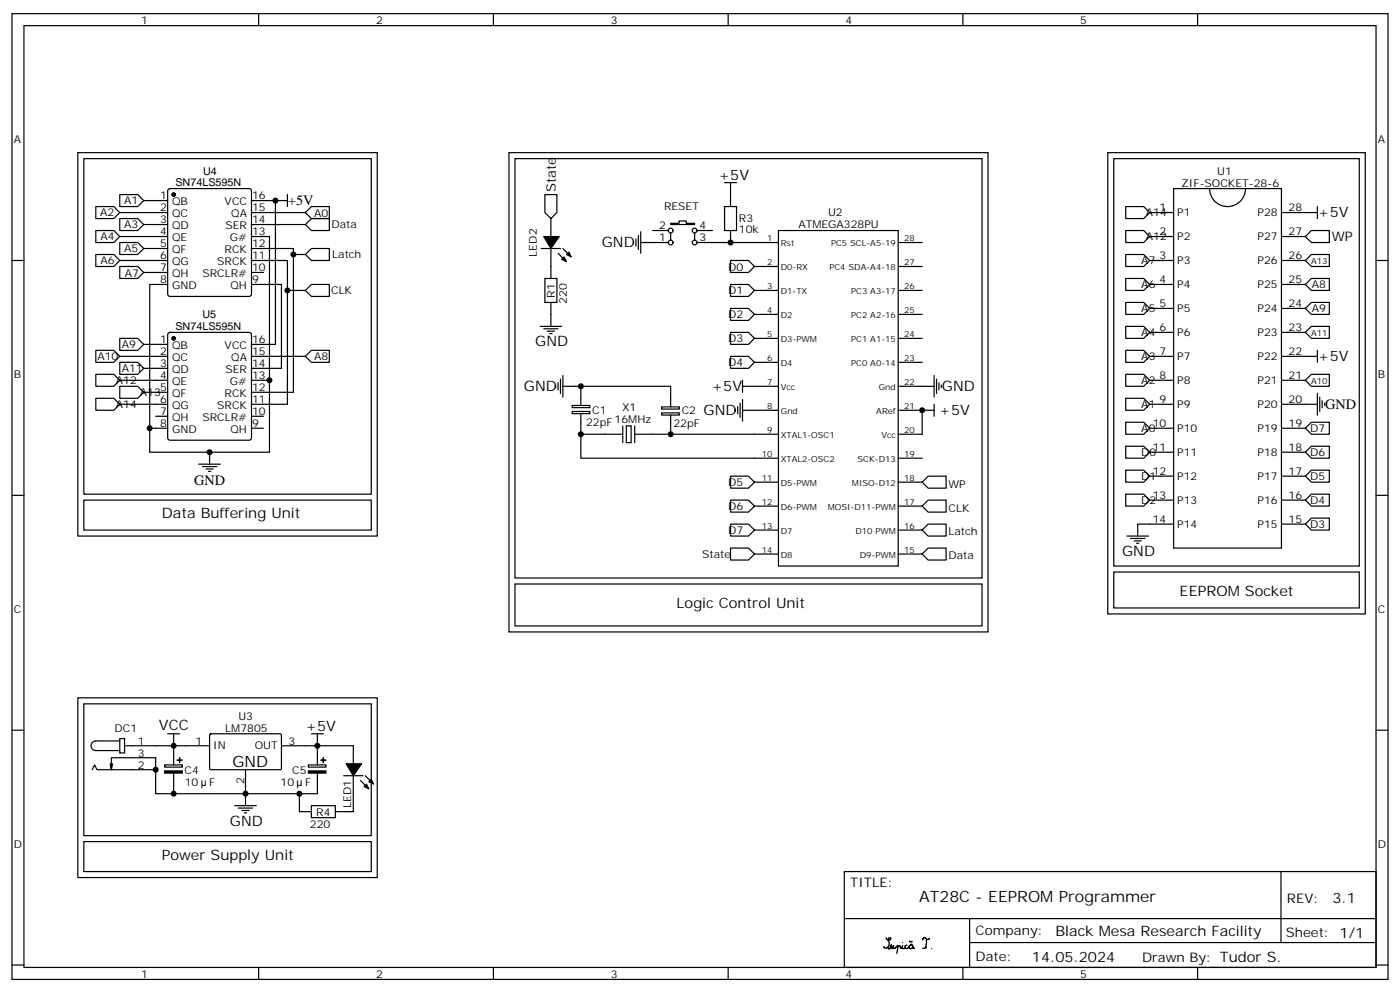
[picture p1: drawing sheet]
<svg xmlns="http://www.w3.org/2000/svg" width="412mm" height="292mm" viewBox="0 0 412 292" stroke-linecap="round" stroke-linejoin="round" font-family="sans-serif">
<g fill="none" stroke="#000" stroke-width=".35">
<path d="M3.5 4h405.4v284.4h-405.4zM7.1 7.5h398.2v277.3h-398.2zM76.2 4v3.5M145.3 4v3.5M214.5 4v3.5M283.6 4v3.5M352.8 4v3.5M22.9 44.9h88.2v112.9h-88.2zM24.7 46.7h84.7v98.8h-84.7zM35.3 57.3h5.3l1.7 1.8-1.7 1.7h-5.3zM42.3 59.1h7.1M49.6 55.7l.5-.2h23.3l.5 .2 .2 .5v30.4l-.3 .5-.4 .2h-23.3l-.5-.3-.2-.4v-30.4z"/>
<path d="M74.1 59.1h7v42.3h-7M81.1 59.1h3.6M84.7 57.3v3.5M149.9 44.9h141.1v141.2h-141.1zM151.7 46.7h137.6v123.5h-137.6zM160.5 57.3h3.5v5.3l-1.7 1.7-1.8-1.7zM213.4 53.8h3.6M215.2 53.8v7M326.3 44.9h75.9v135.9h-75.9zM328.1 46.7h72.3v120h-72.3zM345.7 55.5h31.8v105.9h-31.8zM356.3 55.5a5.3 5.3 0 0 0 5.3 5.3 5.3 5.3 0 0 0 5.3-5.3"/>
<path d="M3.5 76.7h3.6M28.2 60.8h5.3l1.8 1.8-1.8 1.7h-5.3zM28.2 67.9h5.3l1.8 1.7-1.8 1.8h-5.3zM28.2 74.9h5.3l1.8 1.8-1.8 1.8h-5.3zM35.3 64.3h5.3l1.7 1.8-1.7 1.8h-5.3zM35.3 71.4h5.3l1.7 1.8-1.7 1.7h-5.3zM35.3 78.5h5.3l1.7 1.7-1.7 1.8h-5.3zM35.3 76.7h14.1M35.3 62.6h14.1M35.3 69.6h14.1M42.3 66.1h7.1M42.3 73.2h7.1"/>
<path d="M74.1 76.7h10.6v42.3h-10.6M74.1 73.2h12.3v42.3h-12.3M74.1 69.6h5.3v42.4M74.1 62.6h15.9M74.1 66.1h15.9M86.4 74.9h3.6M90 66.1l1.7-1.8h5.3v3.6h-5.3zM90 62.6l1.7-1.8h5.3v3.5h-5.3zM90 74.9l1.7-1.7h5.3v3.5h-5.3zM162.3 64.3v5.3M162.3 73.2v8.8M186.6 71v.8"/>
<path d="M187.3 70.3v2.2M188 69.3v4.2M188.7 71.4h8.1M188.7 68.2v6.4M192.3 67.9h4.5M197.6 65.8h2.4v-.7h2.1v.7h2.5v.3h-7zM197.6 68.6v2.1M204.6 68.6v2.1M205.3 71.4h24M205.3 67.9h4.6M213.4 60.8h3.6v7.1h-3.6zM215.2 76.7h5.3l1.7 1.8-1.7 1.7h-5.3z"/>
<path d="M215.2 67.9v3.5M222.2 78.5h7.1M229.3 67.9h35.3v98.8h-35.3zM264.6 71.4h7M264.6 78.5h7M331.6 67.9h5.3l1.8 1.7-1.8 1.8h-5.3zM331.6 74.9h5.3l1.8 1.8-1.8 1.8h-5.3zM331.6 60.8h5.3l1.8 1.8-1.8 1.7h-5.3zM338.7 76.7h7M338.7 62.6h7M338.7 69.6h7M377.5 76.7h7"/>
<path d="M377.5 62.6h10.6M377.5 69.6h7M384.5 69.6l1.8-1.7h5.3v3.5h-5.3zM384.5 76.7l1.8-1.8h5.3v3.6h-5.3zM388.1 60.8v3.5M405.3 76.7h3.6M35.3 99.6h5.3l1.7 1.8-1.7 1.8h-5.3zM42.3 80.2h7.1M49.4 83.7h-5.3v49.4h35.3v-21.1h-5.3M49.6 98.1l.5-.2h23.3l.5 .2 .2 .5v30.3l-.3 .5-.4 .2h-23.3l-.5-.2-.2-.5v-30.3zM74.1 83.7h8.8v24.7h-8.8M74.1 80.2h3.5"/>
<path d="M84.7 85.5h5.3M90 85.5l1.7-1.8h5.3v3.6h-5.3zM159.1 96.1h6.4M160.2 96.8h4.2M160.5 82h3.5v7h-3.5zM161.2 97.5h2.1M161.9 98.2h.7M162.3 89v7.1M215.2 83.7h5.3l1.7 1.8-1.7 1.8h-5.3zM215.2 90.8h5.3l1.7 1.8-1.7 1.7h-5.3zM215.2 97.9h5.3l1.7 1.7-1.7 1.8h-5.3zM222.2 85.5h7.1"/>
<path d="M222.2 92.6h7.1M222.2 99.6h7.1M264.6 85.5h7M264.6 92.6h7M264.6 99.6h7M331.6 82h5.3l1.8 1.7-1.8 1.8h-5.3zM331.6 89h5.3l1.8 1.8-1.8 1.8h-5.3zM331.6 96.1h5.3l1.8 1.8-1.8 1.7h-5.3zM338.7 83.7h7M338.7 90.8h7M338.7 97.9h7M377.5 83.7h7"/>
<path d="M377.5 90.8h7M377.5 97.9h7M384.5 97.9l1.8-1.8h5.3v3.5h-5.3zM384.5 90.8l1.8-1.8h5.3v3.6h-5.3zM384.5 83.7l1.8-1.7h5.3v3.5h-5.3zM28.2 103.2h5.3l1.8 1.7-1.8 1.8h-5.3zM28.2 110.2h5.3l1.8 1.8-1.8 1.7h-5.3zM28.2 117.3h5.3l1.8 1.7-1.8 1.8h-5.3zM35.3 106.7h5.3l1.7 1.7-1.7 1.8h-5.3zM35.3 113.7h5.3l1.7 1.8-1.7 1.8h-5.3zM35.3 104.9h14.1M35.3 112h14.1"/>
<path d="M35.3 119h14.1M42.3 101.4h7.1M42.3 108.4h7.1M42.3 115.5h7.1M74.1 104.9h15.9M91.7 103.2h5.3v3.5h-5.3l-1.7-1.8zM163.7 113.4v.7M164.4 112.7v2.1M165.1 111.6v4.3M165.8 113.7h31.8v6M165.8 110.6v6.3M168.6 119.4h5.1v.6h-5.1z"/>
<path d="M171.1 113.7v5.7M194.9 119.8h5.2v.6h-5.2zM215.2 104.9h5.3l1.7 1.8-1.7 1.7h-5.3zM217.3 119.7v2.1M218 118.7v4.2M218.7 113.7h10.6M218.7 112v3.5M218.7 117.6v6.4M222.2 106.7h7.1M264.6 106.7h7M264.6 113.7h10.6M275.2 110.6v6.3"/>
<path d="M275.2 119v3.6M275.9 111.6v4.3M276.6 112.7v2.1M277.3 113.4v.7M331.6 103.2h5.3l1.8 1.7-1.8 1.8h-5.3zM331.6 110.2h5.3l1.8 1.8-1.8 1.7h-5.3zM331.6 117.3h5.3l1.8 1.7-1.8 1.8h-5.3zM338.7 104.9h7M338.7 112h7M338.7 119h7M377.5 104.9h10.6M377.5 112h7"/>
<path d="M377.5 119h10.6M384.5 112l1.8-1.8h5.3v3.5h-5.3zM388.1 103.2v3.5M388.1 115.9v6.3M388.8 116.9v4.2M389.5 118v2.1M390.2 118.7v.7M44.1 126.1h5.3M45.9 122.6h3.5M58.6 136.7h6.3M59.6 137.4h4.3M60.7 138.1h2.1"/>
<path d="M61.4 138.8h.7M61.7 133.1v3.6M74.1 126.1h3.5M74.1 122.6h3.5M168.6 121.1h5.1v.7h-5.1zM171.1 121.8v6M183.4 127.8h-12.3v7.1h58.2M183.4 125.4v4.9M184.5 125.4h1.4v4.9h-1.4zM187 127.8h42.3M187 125.4v4.9M194.9 121.6h5.2v.6h-5.2z"/>
<path d="M197.6 122.2v5.6M216.6 120.4v.7M218.7 120.8h10.6M264.6 120.8h10.6M264.6 134.9h7M271.6 120.8v7h-7M331.6 124.3h5.3l1.8 1.8-1.8 1.7h-5.3zM331.6 131.4h5.3l1.8 1.7-1.8 1.8h-5.3zM331.6 138.4h5.3l1.8 1.8-1.8 1.8h-5.3zM338.7 126.1h7M338.7 133.1h7M377.5 126.1h7"/>
<path d="M377.5 133.1h7M384.5 133.1l1.8-1.7h5.3v3.5h-5.3zM384.5 126.1l1.8-1.8h5.3v3.5h-5.3zM3.5 145.8h3.6M24.7 147.2h84.7v8.9h-84.7zM215.2 140.2h5.3l1.7 1.8-1.7 1.7h-5.3zM215.2 147.2h5.3l1.7 1.8-1.7 1.8h-5.3zM215.2 154.3h5.3l1.7 1.8-1.7 1.7h-5.3zM222.2 142h7.1M222.2 149h7.1M222.2 156.1h7.1M264.6 142h7"/>
<path d="M264.6 149h7M264.6 156.1h7M271.6 142l1.8-1.8h5.3v3.5h-5.3zM271.6 149l1.8-1.8h5.3v3.6h-5.3zM271.6 156.1l1.8-1.8h5.3v3.5h-5.3zM331.6 145.5h5.3l1.8 1.7-1.8 1.8h-5.3zM332 157.8h6.3M333 158.5h4.3M334.1 159.2h2.1M334.8 159.9h.7M338.7 140.2h7M338.7 147.2h7"/>
<path d="M345.7 154.3h-10.6v3.5M377.5 140.2h7M377.5 147.2h7M377.5 154.3h7M384.5 154.3l1.8-1.8h5.3v3.6h-5.3zM384.5 147.2l1.8-1.7h5.3v3.5h-5.3zM384.5 140.2l1.8-1.8h5.3v3.6h-5.3zM405.3 145.8h3.6M151.7 171.9h137.6v12.4h-137.6zM215.2 161.4h5.3l1.7 1.7-1.7 1.8h-5.3zM222.2 163.1h7.1M264.6 163.1h7"/>
<path d="M271.6 163.1l1.8-1.7h5.3v3.5h-5.3zM328.1 168.4h72.3v10.6h-72.3zM3.5 215h3.6M22.9 205.5h88.2v52.9h-88.2zM24.7 207.2h84.7v38.8h-84.7zM35.3 217.5h1.4v4.2h-1.4zM35.3 218.2h-7.1a1.41 1.41 0 0 0-1.4 1.4 1.41 1.41 0 0 0 1.4 1.4h7.1M36.7 219.6h25M49.4 216h3.5M51.2 216v9.2M61.8 216.2l.3-.2 20.6 .1 .2 .3-.1 10-.3 .2h-20.6l-.2-.3zM82.9 219.6h21.2v5.3"/>
<path d="M91.7 216h3.5M93.5 216v9.2M405.3 215h3.6M27.2 226.6l.7-1.4 .7 1.4h17.3M32.5 224.9l.3 1.7v-3.5h13.1v3.5M33.2 224.9l-.4 1.7M45.9 226.6v7.1h47.6v-6M48.5 225.2h5.2v.6h-5.2zM51.2 227.7v6M69.1 237.2h6.4M70.2 237.9h4.2M71.3 238.6h2.1"/>
<path d="M72 239.3h.7M72.3 226.6v10.6M88.2 233.7v5.3h3.5M90.8 225.2h5.2v.6h-5.2zM91.7 237.2h7.1v3.5h-7.1zM104.1 228.4v10.6h-5.3M24.7 247.8h84.7v8.8h-84.7zM248.7 256.6h156.6v28.2h-156.6zM377.3 256.6v20.9M248.7 270.5h156.5M261.1 276v.5l.4 .3h.5l.4-.3v-.4l-.7 .1 .2 1.4-.2 1.1-1 .5-.4-.5M261.6 278.8l.1 .6h.3l.6-1.3-.1 1h.4l.4-.7-.3 .9h.6l.9-1-.3 2.4"/>
<path d="M264.4 278.6l.7-.1 .1 .7h.4l.3-.7v.8l.5-.2M265.8 277.5h.1M267.2 278.3l-.6 .3v.6l.8 .1 .6-.9M267.9 277l.2 .3h.5l.1-.2M268.7 278l-.5 .1-.3 .5 .1 .7h.5l.3-.3v-.6l-.3-.2M268.9 278.4l.1 .6 .4 .2M272.7 278.7l.2 .4M272.9 276.9l-.2 2.1-.9 .2M273.8 276.2l-.2 .4h-.6l-.5-.6h-.3l-.4 .7M274.5 279.3h.1M285.6 277.5h119.6M285.6 270.5v14.1"/>
<path d="M3.5 284.1h3.6M76.2 284.8v3.6M145.3 284.8v3.6M214.5 284.8v3.6M283.6 284.8v3.6M352.8 284.8v3.6M405.3 284.1h3.6"/>
<circle cx="197.6" cy="71.4" r=".71"/>
<circle cx="197.6" cy="67.9" r=".71"/>
<circle cx="204.6" cy="67.9" r=".71"/>
<circle cx="204.6" cy="71.4" r=".71"/>
</g>
<g fill="#000" stroke="#000" stroke-width=".35">
<path d="M160.2 69.6h4.5l-2.4 3.6zM164.4 74.6l1.4 1.4zM159.5 73.2h5.6zM165.8 73.2l1.4 1.4zM165.5 76.3l.7-.7 .7 1.4zM167.6 74.2l.7 1.4-1.4-.7zM48.5 227h5.2v.6h-5.2zM52.2 223.8h1.4zM52.9 223.1v1.4zM90.8 227h5.2v.6h-5.2zM94.5 223.8h1.5zM95.2 223.1v1.4z"/>
<path d="M102 224.9h4.5l-2.4 3.5zM106.2 229.8l1.4 1.4zM101.2 228.4h5.7zM107.6 228.4l1.4 1.4zM107.9 230.9l.8 1.4-1.5-.7zM108.7 230.2l.7-.8 .7 1.5z"/>
<circle cx="51.2" cy="57.3" r=".53"/>
<circle cx="51.2" cy="99.6" r=".53"/>
</g>
<g fill="#000">
<circle cx="81.1" cy="59.1" r=".88"/>
<circle cx="86.4" cy="74.9" r=".88"/>
<circle cx="215.2" cy="71.4" r=".88"/>
<circle cx="84.7" cy="85.5" r=".88"/>
<circle cx="79.4" cy="112" r=".88"/>
<circle cx="171.1" cy="113.7" r=".88"/>
<circle cx="44.1" cy="126.1" r=".88"/>
<circle cx="61.7" cy="133.1" r=".88"/>
<circle cx="171.1" cy="127.8" r=".88"/>
<circle cx="197.6" cy="127.8" r=".88"/>
<circle cx="271.6" cy="120.8" r=".88"/>
<circle cx="51.2" cy="219.6" r=".88"/>
<circle cx="93.5" cy="219.6" r=".88"/>
<circle cx="45.9" cy="226.6" r=".88"/>
<circle cx="51.2" cy="233.7" r=".88"/>
<circle cx="72.3" cy="233.7" r=".88"/>
<circle cx="88.2" cy="233.7" r=".88"/>
</g>
<g font-size="4.6">
<text x="68.4" y="225.9">GND</text>
<text x="270.8" y="265.6">AT28C - EEPROM Programmer</text>
</g>
<g font-size="4.2">
<text x="211.7" y="53.1">+5V</text>
<text x="84.8" y="60.5">+5V</text>
<text x="388.2" y="64">+5V</text>
<text x="177.3" y="72.8">GND</text>
<text x="157.7" y="101.7">GND</text>
<text x="388.2" y="106.4">+5V</text>
<text x="154.3" y="115.2">GND</text>
<text x="209.6" y="115.2">+5V</text>
<text x="277.5" y="115.1">GND</text>
<text x="207.3" y="122.2">GND</text>
<text x="276.7" y="122.2">+5V</text>
<text x="390.3" y="120.5">GND</text>
<text x="57.1" y="142.7">GND</text>
<text x="47.6" y="152.5">Data Buffering Unit</text>
<text x="330.6" y="163.8">GND</text>
<text x="199.3" y="179">Logic Control Unit</text>
<text x="347.5" y="175.5">EEPROM Socket</text>
<text x="46.8" y="215">VCC</text>
<text x="90" y="215.3">+5V</text>
<text x="67.7" y="243.2">GND</text>
<text x="47.6" y="253.1">Power Supply Unit</text>
<text x="392.5" y="265.9">3.1</text>
<text x="310.9" y="275.4">Black Mesa Research Facility</text>
<text x="304" y="283.2">14.05.2024</text>
</g>
<g font-size="3.9">
<text x="163.7" y="56.6" transform="rotate(-90 163.7 56.6)">State</text>
<text x="392.3" y="70.9">WP</text>
<text x="250.5" y="261.2">TITLE:</text>
<text x="379.1" y="265.9">REV:</text>
<text x="287.4" y="275.4">Company:</text>
<text x="378.7" y="276">Sheet: 1/1</text>
<text x="287.4" y="283.1">Date:</text>
<text x="336.4" y="283.2">Drawn By: Tudor S.</text>
</g>
<g font-size="3.2">
<text x="41.6" y="7">1</text>
<text x="110.8" y="7">2</text>
<text x="179.9" y="7">3</text>
<text x="249.1" y="7">4</text>
<text x="318.2" y="7">5</text>
<text x="4.1" y="42.1">A</text>
<text x="405.9" y="42.1">A</text>
<text x="59.8" y="51.4">U4</text>
<text x="358.6" y="51.4">U1</text>
<text x="47.2" y="58.7">1</text>
<text x="51.7" y="54.9">SN74LS595N</text>
<text x="74.3" y="58.7">16</text>
<text x="348.1" y="54.9">ZIF-SOCKET-28-6</text>
<text x="29.5" y="63.7">A2</text>
<text x="36.6" y="60.1">A1</text>
<text x="47.2" y="62.2">2</text>
<text x="47.2" y="65.8">3</text>
<text x="50.7" y="60.5">QB</text>
<text x="50.7" y="64">QC</text>
<text x="66.2" y="60.5">VCC</text>
<text x="68.1" y="64">QA</text>
<text x="74.3" y="65.8">14</text>
<text x="74.3" y="62.2">15</text>
<text x="92.5" y="63.8">A0</text>
<text x="195.6" y="61.9">RESET</text>
<text x="217.7" y="65.5">R3</text>
<text x="243.9" y="63.7">U2</text>
<text x="337.5" y="63.7">A14</text>
<text x="341.6" y="62.2">1</text>
<text x="346.8" y="63.6">P1</text>
<text x="370.5" y="63.6">P28</text>
<text x="379.6" y="62.2">28</text>
<text x="29.6" y="70.7">A4</text>
<text x="36.6" y="67.2">A3</text>
<text x="47.2" y="69.3">4</text>
<text x="50.7" y="67.5">QD</text>
<text x="50.7" y="71">QE</text>
<text x="66.4" y="67.5">SER</text>
<text x="67.7" y="71">G#</text>
<text x="74.3" y="69.3">13</text>
<text x="97.7" y="67.2">Data</text>
<text x="194.1" y="71">1</text>
<text x="194.1" y="67.5">2</text>
<text x="206" y="71">3</text>
<text x="206" y="67.5">4</text>
<text x="217.7" y="68.7">10k</text>
<text x="235.2" y="67.3">ATMEGA328PU</text>
<text x="337.5" y="70.7">A12</text>
<text x="341.6" y="69.3">2</text>
<text x="346.8" y="70.7">P2</text>
<text x="370.5" y="70.7">P27</text>
<text x="379.6" y="69.3">27</text>
<text x="29.6" y="77.7">A6</text>
<text x="36.6" y="74.2">A5</text>
<text x="47.2" y="72.8">5</text>
<text x="47.2" y="76.3">6</text>
<text x="50.7" y="74.6">QF</text>
<text x="66.2" y="74.6">RCK</text>
<text x="74.3" y="76.3">11</text>
<text x="74.3" y="72.8">12</text>
<text x="97.9" y="76">Latch</text>
<text x="158.1" y="75.5" transform="rotate(-90 158.1 75.5)">LED2</text>
<text x="336.2" y="77.8">A7</text>
<text x="341.6" y="76.3">3</text>
<text x="346.8" y="77.8">P3</text>
<text x="370.5" y="77.8">P26</text>
<text x="379.6" y="76.3">26</text>
<text x="36.8" y="81.4">A7</text>
<text x="47.2" y="79.9">7</text>
<text x="47.2" y="83.4">8</text>
<text x="50.7" y="78.1">QG</text>
<text x="50.7" y="81.6">QH</text>
<text x="59.6" y="81.6">SRCLR#</text>
<text x="64" y="78.1">SRCK</text>
<text x="74.3" y="83.4">9</text>
<text x="74.3" y="79.9">10</text>
<text x="214.5" y="79.7">D0</text>
<text x="341.6" y="83.4">4</text>
<text x="379.6" y="83.4">25</text>
<text x="50.7" y="85.2">GND</text>
<text x="67.9" y="85.2">QH</text>
<text x="97.5" y="86.6">CLK</text>
<text x="163.4" y="87.6" transform="rotate(-90 163.4 87.6)">R1</text>
<text x="167" y="89.5" transform="rotate(-90 167 89.5)">220</text>
<text x="214.5" y="86.7">D1</text>
<text x="336.2" y="84.9">A6</text>
<text x="346.8" y="84.8">P4</text>
<text x="370.5" y="84.8">P25</text>
<text x="386.4" y="84.8">A8</text>
<text x="59.6" y="93.7">U5</text>
<text x="214.5" y="93.7">D2</text>
<text x="336.2" y="91.9">A5</text>
<text x="341.6" y="90.5">5</text>
<text x="346.8" y="91.9">P5</text>
<text x="370.5" y="91.9">P24</text>
<text x="379.6" y="90.5">24</text>
<text x="386.4" y="91.8">A9</text>
<text x="47.2" y="101">1</text>
<text x="51.7" y="97.2">SN74LS595N</text>
<text x="74.3" y="101">16</text>
<text x="214.5" y="100.8">D3</text>
<text x="336.2" y="99">A4</text>
<text x="341.6" y="97.5">6</text>
<text x="346.8" y="98.9">P6</text>
<text x="370.5" y="98.9">P23</text>
<text x="379.6" y="97.5">23</text>
<text x="28.7" y="106">A10</text>
<text x="35.9" y="102.5">A9</text>
<text x="47.2" y="104.6">2</text>
<text x="50.7" y="102.8">QB</text>
<text x="50.7" y="106.3">QC</text>
<text x="66.2" y="102.8">VCC</text>
<text x="68.1" y="106.3">QA</text>
<text x="74.3" y="104.6">15</text>
<text x="92.5" y="106.1">A8</text>
<text x="214.5" y="107.8">D4</text>
<text x="336.2" y="106">A3</text>
<text x="341.6" y="104.6">7</text>
<text x="346.8" y="106">P7</text>
<text x="370.5" y="106">P22</text>
<text x="379.6" y="104.6">22</text>
<text x="4.1" y="111.3">B</text>
<text x="34.1" y="113">A12</text>
<text x="35.9" y="109.5">A11</text>
<text x="47.2" y="108.1">3</text>
<text x="47.2" y="111.6">4</text>
<text x="50.7" y="109.9">QD</text>
<text x="50.7" y="113.4">QE</text>
<text x="66.4" y="109.9">SER</text>
<text x="67.7" y="113.4">G#</text>
<text x="74.3" y="111.6">13</text>
<text x="74.3" y="108.1">14</text>
<text x="336.2" y="113.1">A2</text>
<text x="341.6" y="111.6">8</text>
<text x="346.8" y="113">P8</text>
<text x="370.5" y="113">P21</text>
<text x="379.6" y="111.6">21</text>
<text x="405.9" y="111.3">B</text>
<text x="41.2" y="116.6">A13</text>
<text x="47.2" y="115.1">5</text>
<text x="47.2" y="118.7">6</text>
<text x="50.7" y="116.9">QF</text>
<text x="66.2" y="116.9">RCK</text>
<text x="74.3" y="118.7">11</text>
<text x="74.3" y="115.1">12</text>
<text x="341.6" y="118.7">9</text>
<text x="379.6" y="118.7">20</text>
<text x="34.1" y="120.1">A14</text>
<text x="47.2" y="122.2">7</text>
<text x="47.2" y="125.7">8</text>
<text x="50.7" y="120.4">QG</text>
<text x="50.7" y="124">QH</text>
<text x="59.6" y="124">SRCLR#</text>
<text x="64" y="120.4">SRCK</text>
<text x="74.3" y="125.7">9</text>
<text x="74.3" y="122.2">10</text>
<text x="172.6" y="125.5">22pF</text>
<text x="174.4" y="121.9">C1</text>
<text x="181.1" y="124.4">16MHz</text>
<text x="183.3" y="121.1">X1</text>
<text x="198.4" y="125.8">22pF</text>
<text x="200.8" y="121.9">C2</text>
<text x="336.2" y="120.1">A1</text>
<text x="339.6" y="125.7">10</text>
<text x="346.8" y="120.1">P9</text>
<text x="370.5" y="120.1">P20</text>
<text x="379.6" y="125.7">19</text>
<text x="50.7" y="127.5">GND</text>
<text x="67.9" y="127.5">QH</text>
<text x="336.2" y="127.2">A0</text>
<text x="346.8" y="127.1">P10</text>
<text x="370.5" y="127.1">P19</text>
<text x="385.9" y="127.3">D7</text>
<text x="336.2" y="134.3">D0</text>
<text x="339.6" y="132.8">11</text>
<text x="346.8" y="134.2">P11</text>
<text x="370.5" y="134.2">P18</text>
<text x="379.6" y="132.8">18</text>
<text x="385.9" y="134.4">D6</text>
<text x="214.5" y="143.1">D5</text>
<text x="279.4" y="143.5">WP</text>
<text x="336.2" y="141.3">D1</text>
<text x="339.6" y="139.8">12</text>
<text x="346.8" y="141.3">P12</text>
<text x="370.5" y="141.3">P17</text>
<text x="379.6" y="139.8">17</text>
<text x="385.9" y="141.4">D5</text>
<text x="336.2" y="148.4">D2</text>
<text x="339.6" y="146.9">13</text>
<text x="346.8" y="148.3">P13</text>
<text x="370.5" y="148.3">P16</text>
<text x="379.6" y="146.9">16</text>
<text x="385.9" y="148.5">D4</text>
<text x="214.5" y="150.2">D6</text>
<text x="279.4" y="150.7">CLK</text>
<text x="339.6" y="154">14</text>
<text x="346.8" y="155.4">P14</text>
<text x="370.5" y="155.4">P15</text>
<text x="379.6" y="154">15</text>
<text x="385.9" y="155.5">D3</text>
<text x="214.5" y="157.2">D7</text>
<text x="279.4" y="157.6">Latch</text>
<text x="206.8" y="164.3">State</text>
<text x="279.4" y="164.7">Data</text>
<text x="4.1" y="180.4">C</text>
<text x="405.9" y="180.4">C</text>
<text x="33.8" y="215.4">DC1</text>
<text x="66.4" y="215.4">LM7805</text>
<text x="70.2" y="211.9">U3</text>
<text x="40.6" y="219.2">1</text>
<text x="57.6" y="219.2">1</text>
<text x="62.8" y="220.6">IN</text>
<text x="75.1" y="220.6">OUT</text>
<text x="85" y="219.2">3</text>
<text x="40.6" y="222.7">3</text>
<text x="40.6" y="226.3">2</text>
<text x="54.3" y="227.8">C4</text>
<text x="86.1" y="227.8">C5</text>
<text x="54.4" y="231.3">10</text>
<text x="61.6" y="231.3">F</text>
<text x="72" y="230.8" transform="rotate(-90 72 230.8)">2</text>
<text x="82.6" y="231.3">10</text>
<text x="89.9" y="231.3">F</text>
<text x="103.5" y="237.8" transform="rotate(-90 103.5 237.8)">LED1</text>
<text x="91.3" y="243.6">220</text>
<text x="93.1" y="240.1">R4</text>
<text x="4.1" y="249.6">D</text>
<text x="405.9" y="249.6">D</text>
<text x="41.6" y="287.8">1</text>
<text x="110.8" y="287.8">2</text>
<text x="179.9" y="287.8">3</text>
<text x="249.1" y="287.8">4</text>
<text x="318.2" y="287.8">5</text>
</g>
<g font-size="2.5">
<text x="226" y="71">1</text>
<text x="266.3" y="71">28</text>
<text x="230" y="72.5">Rst</text>
<text x="244.8" y="72.5">PC5 SCL-A5-19</text>
<text x="386.2" y="77.8">A13</text>
<text x="226" y="78.1">2</text>
<text x="230" y="79.5">D0-RX</text>
<text x="244.3" y="79.5">PC4 SDA-A4-18</text>
<text x="266.3" y="78.1">27</text>
<text x="226" y="85.2">3</text>
<text x="230" y="86.6">D1-TX</text>
<text x="250.7" y="86.6">PC3 A3-17</text>
<text x="266.3" y="85.2">26</text>
<text x="226" y="92.2">4</text>
<text x="230" y="93.6">D2</text>
<text x="250.7" y="93.6">PC2 A2-16</text>
<text x="266.3" y="92.2">25</text>
<text x="226" y="99.3">5</text>
<text x="230" y="100.7">D3-PWM</text>
<text x="250.7" y="100.7">PC1 A1-15</text>
<text x="266.3" y="99.3">24</text>
<text x="386.2" y="98.9">A11</text>
<text x="226" y="106.3">6</text>
<text x="230" y="107.7">D4</text>
<text x="250.7" y="107.7">PC0 A0-14</text>
<text x="266.3" y="106.3">23</text>
<text x="226" y="113.4">7</text>
<text x="266.3" y="113.4">22</text>
<text x="386.2" y="113">A10</text>
<text x="230" y="114.8">Vcc</text>
<text x="258.9" y="114.8">Gnd</text>
<text x="226" y="120.4">8</text>
<text x="230" y="121.8">Gnd</text>
<text x="258.1" y="121.8">ARef</text>
<text x="266.3" y="120.4">21</text>
<text x="226" y="127.5">9</text>
<text x="230" y="128.9">XTAL1-OSC1</text>
<text x="259.6" y="128.9">Vcc</text>
<text x="266.3" y="127.5">20</text>
<text x="224.4" y="134.5">10</text>
<text x="230" y="136">XTAL2-OSC2</text>
<text x="252.6" y="136">SCK-D13</text>
<text x="266.3" y="134.5">19</text>
<text x="224.4" y="141.6">11</text>
<text x="230" y="143">D5-PWM</text>
<text x="251" y="143">MISO-D12</text>
<text x="266.3" y="141.6">18</text>
<text x="224.4" y="148.7">12</text>
<text x="266.3" y="148.7">17</text>
<text x="224.4" y="155.7">13</text>
<text x="230" y="150.1">D6-PWM</text>
<text x="243.8" y="150.1">MOSI-D11-PWM</text>
<text x="266.3" y="155.7">16</text>
<text x="230" y="157.1">D7</text>
<text x="252" y="157.1">D10 PWM</text>
<text x="224.4" y="162.8">14</text>
<text x="230" y="164.2">D8</text>
<text x="253.3" y="164.2">D9-PWM</text>
<text x="266.3" y="162.8">15</text>
</g>
</svg>
